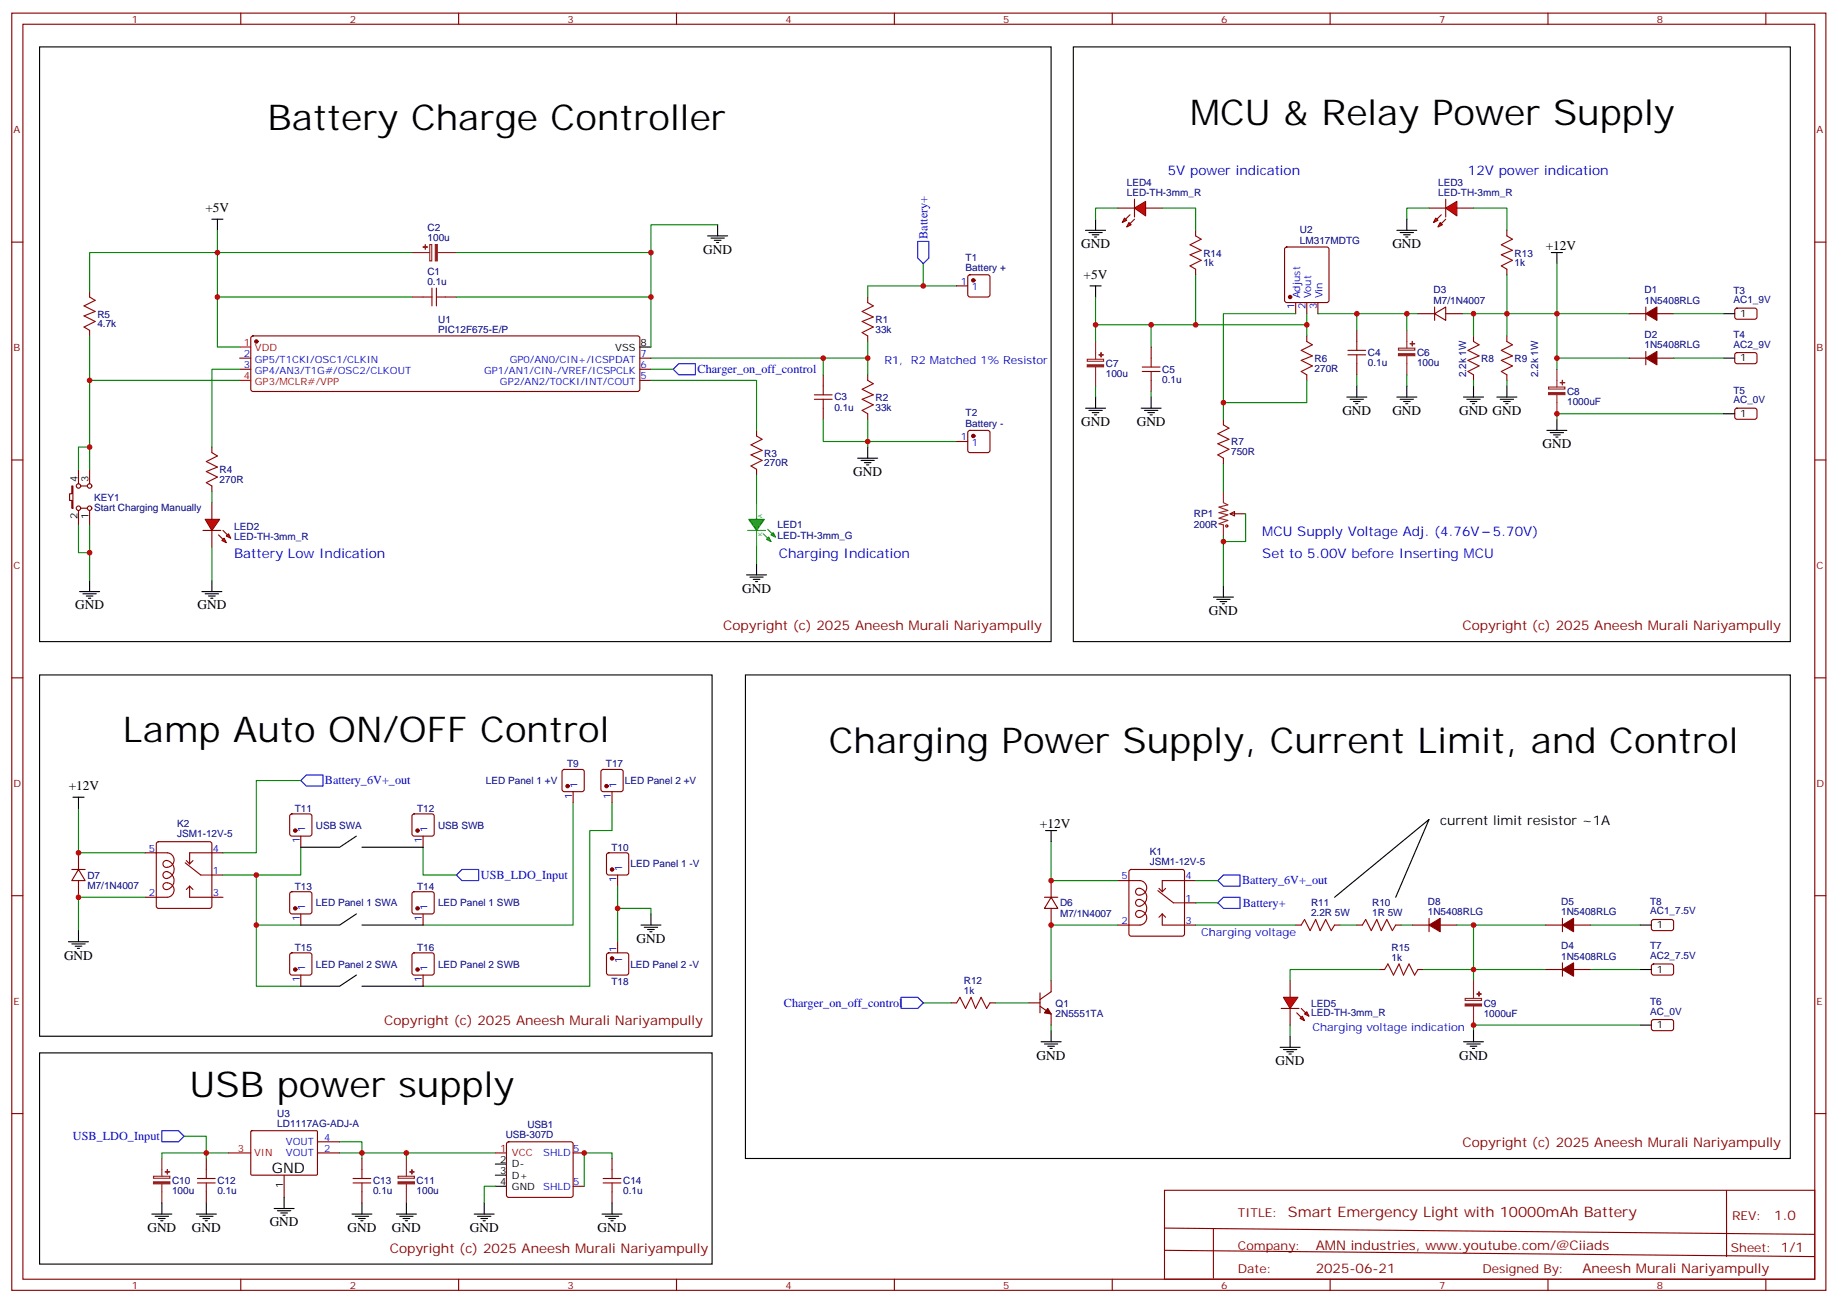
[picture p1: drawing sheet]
<svg xmlns="http://www.w3.org/2000/svg" width="583mm" height="413mm" viewBox="0 0 583 413" stroke-linecap="round" stroke-linejoin="round" font-family="sans-serif">
<g fill="none" stroke="#870000" stroke-width=".35">
<path d="M3.7 4.2h575.8v405.3h-575.8zM7.3 7.7h568.6v398.3h-568.6zM76.4 4.2v3.5M145.6 4.2v3.5M214.7 4.2v3.5M283.8 4.2v3.5M353 4.2v3.5M422.1 4.2v3.5M491.3 4.2v3.5M560.4 4.2v3.5M3.7 76.8h3.6M575.9 76.8h3.6"/>
<path d="M130.7 94.3h3.6M141.3 94.3h3.6M275.4 94.3v1.7M76.1 113.7h3.5M76.1 117.2h3.5M79.8 106.8l.5-.2h122.1l.5 .2 .2 .5v16.2l-.3 .5-.4 .2h-122.1l-.5-.2-.2-.5v-16.2zM203.1 113.7h3.5M203.1 117.2h3.5M275.4 106.6v1.8M275.4 119v1.7M203.1 120.7h3.5M240.1 136.6v1.8"/>
<path d="M275.4 131.3v1.8M3.7 146h3.6M240.1 148.9v1.8M575.9 146h3.6M3.7 215.1h3.6M575.9 215.1h3.6M3.7 284.3h3.6M575.9 284.3h3.6M3.7 353.4h3.6M575.9 353.4h3.6M369.6 377.8h206.3v28.2h-206.3zM547.9 377.9v20.9"/>
<path d="M369.6 389.8l206.2 1.9M369.6 396.8l206.2 2M385.1 390.1v15.5M76.4 406v3.5M145.6 406v3.5M214.7 406v3.5M283.8 406v3.5M353 406v3.5M422.1 406v3.5M491.3 406v3.5M560.4 406v3.5"/>
</g>
<circle cx="81.4" cy="108.4" r=".53" fill="#870000" stroke="#870000" stroke-width=".35"/>
<path d="M76.1 110.1h3.5M76.1 120.7h3.5" fill="none" stroke="#f00" stroke-width=".35"/>
<g fill="none" stroke="#000" stroke-width=".35">
<path d="M67.2 69.6h3.6M69 69.6v3.5M224.6 74.9h6.3M225.6 75.6h4.3M226.7 76.3h2.1M227.4 77h.7M227.8 71.3v3.6M203.1 110.1h3.5M272.2 145.4h6.4M273.3 146.1h4.2M274.3 146.8h2.1M275 147.5h.7"/>
<path d="M275.4 141.9v3.5"/>
</g>
<path d="M69 73.1v37h7.1M227.8 71.3h-21.2v38.8M69 94.3h61.7M69 80.2h61.7M144.9 94.3h61.7M144.9 80.2h61.7M206.6 113.7h68.8M275.4 108.4v10.6M206.6 120.7h33.5v15.9M275.4 133.1v8.8" fill="none" stroke="#008700" stroke-width=".35"/>
<path d="M134.3 94.3h2.8M137.1 91.4v5.7M138.5 94.3h2.8M138.5 91.4v5.7M275.4 96l1.7 1.1-3.5 1.7 3.5 1.8-3.5 1.4 3.5 1.8-3.5 1.8 1.8 1M240.1 138.4l1.8 1-3.6 1.8 3.6 1.7-3.6 1.5 3.6 1.7-3.6 1.8 1.8 1M275.4 120.7l1.7 1.1-3.5 1.7 3.5 1.8-3.5 1.4 3.5 1.8-3.5 1.7 1.8 1.1" fill="none" stroke="#a10000" stroke-width=".35"/>
<path d="M136.4 77.6h.6v5.2h-.6zM130.7 80.2h5.7M138.9 80.2h6" fill="none" stroke="#8c2424" stroke-width=".35"/>
<g fill="#8c2424" stroke="#8c2424" stroke-width=".35">
<path d="M138.1 77.6h.7v5.2h-.7z"/>
<path d="M135 77.7v1.4z"/>
<path d="M134.3 78.4h1.4z"/>
</g>
<g fill="#390" stroke="#360" stroke-width=".35">
<path d="M243.3 171.2l.7-.7 .7 1.4z"/>
<path d="M244.7 169.8l.7-.7 .7 1.4z"/>
</g>
<path d="M240.1 159.5v5.3M237.3 168.3h5.6M240.1 168.3v5.3M242.2 169.4l2.5 2.5M243.6 168l2.5 2.5" fill="none" stroke="#390" stroke-width=".35"/>
<path d="M237.6 164.8h5l-2.5 3.5z" fill="#390" stroke="#360" stroke-width=".35"/>
<path d="M206.6 117.2h7M240.1 150.7v8.8M240.1 173.6v5.3" fill="none" stroke="#008700" stroke-width=".35"/>
<path d="M240.1 178.9v3.6M236.9 182.5h6.4M238 183.2h4.2M239 183.9h2.2M239.7 184.6h.8" fill="none" stroke="#000" stroke-width=".35"/>
<path d="M213.6 117.2l1.8-1.8h5.3v3.6h-5.3z" fill="none" stroke="#00f" stroke-width=".35"/>
<g fill="#f00" stroke="#870000" stroke-width=".35">
<path d="M65.1 164.8h4.6l-2.5 3.5z"/>
<path d="M64.4 168.3h5.7z"/>
</g>
<g fill="#870000" stroke="#870000" stroke-width=".35">
<path d="M70.8 168.3l1.4 1.5z"/>
<path d="M69.4 169.8l1.4 1.4z"/>
</g>
<g fill="#f00" stroke="#870000" stroke-width=".35">
<path d="M71.8 170.1l.7-.7 .7 1.4z"/>
<path d="M70.4 171.5l.7-.7 .7 1.4z"/>
</g>
<g fill="none" stroke="#870000" stroke-width=".35">
<path d="M407.9 78.6l.5-.2h12.7l.5 .2 .2 .5v16.2l-.3 .5-.4 .2h-12.7l-.5-.2-.2-.5v-16.2zM478.2 73.1v1.8M28.4 92.5v1.8M411.2 96v3.6M414.7 96v3.6M418.3 96v3.6M450 99.6h5.3M455.3 99.6l3.5-2.2v4.3zM455.3 97.4v4.3M458.8 99.6h5.3M478.2 85.4v1.8M517 99.6h5.3"/>
<path d="M522.3 97.4v4.3M525.9 99.6h5.2M550.8 98l.5-.2h5.9l.4 .7-.1 2.4-.6 .4h-5.9l-.5-.7v-2.1zM28.4 104.8v1.8M261.3 119v3.5M365.3 110.1v3.6M414.7 106.6v1.8M414.7 119v1.7M430.6 104.8v3.6M430.6 115.4v3.6M467.6 106.6v1.8M467.6 119v1.7"/>
<path d="M478.2 106.6v1.8M478.2 119v1.7M517 113.7h5.3M522.3 111.5v4.3M525.9 113.7h5.2M550.8 112.1l.5-.2 5.9 .1 .4 .6-.1 2.4-.6 .4h-5.9l-.5-.7v-2.1zM261.3 129.5v3.6M365.3 120.7v3.5M388.3 133.1v1.7M550.8 129.7l.5-.2 5.9 .1 .4 .6-.1 2.4-.6 .5-5.9-.1-.5-.6v-2.2zM22.8 154.2h.3v7.1h-.3v-2.5h-.7v-2.1h.7zM24.9 148.9v4.6"/>
<path d="M25.6 154.2h2.1M28.4 148.9v4.6M67.2 141.9v1.8M67.2 154.2v1.8M67.2 159.5v5.3M388.3 145.4v1.8M24.9 162v4.6M25.6 161.3h2.1M28.4 162v4.6M67.2 168.3v5.3M390.4 163.1l1.4-.8v1.5zM390.4 163.1h4.9"/>
<path d="M22.8 275.9h4.2M24.9 275.9l2.1 3.6h-4.2zM24.9 270.7v5.2M24.9 279.5v5.3M46.1 270.7h7a2.29 2.29 0 0 1 2.1 2.7 2.29 2.29 0 0 1-3 1.7 1.14 1.14 0 0 1-.2-1.6 1.14 1.14 0 0 1 1.6-.2 2.86 2.86 0 0 1 1.6 3.2 2.86 2.86 0 0 1-2.7 2.3 1.13 1.13 0 0 1-.6-1.7 1.13 1.13 0 0 1 1.7-.3 2.87 2.87 0 0 1 1.6 3.2 2.87 2.87 0 0 1-2.7 2.3 1.18 1.18 0 0 1-.6-1.7 1.18 1.18 0 0 1 1.8-.3 2.3 2.3 0 0 1 1.5 2.4 2.3 2.3 0 0 1-2.1 2.1h-7M49.8 267.3l.5-.2h16.2l.5 .2 .2 .5v19.8l-.2 .5-.5 .2h-16.2l-.5-.2-.2-.5v-19.8zM58.8 273.8l4.9 3.9M59.1 273.1l1.1 1.1M61.2 273.1l-1 1.1M67.2 277.7h3.6M70.8 270.7h-10.6v3.5M333.6 279.5v5.3"/>
<path d="M354.8 279.5h7a2.29 2.29 0 0 1 2.1 2.7 2.29 2.29 0 0 1-3 1.7 1.14 1.14 0 0 1-.2-1.6 1.14 1.14 0 0 1 1.6-.2 2.86 2.86 0 0 1 1.6 3.2 2.86 2.86 0 0 1-2.7 2.3 1.13 1.13 0 0 1-.7-1.7 1.13 1.13 0 0 1 1.8-.3 2.87 2.87 0 0 1 1.6 3.2 2.87 2.87 0 0 1-2.7 2.3 1.18 1.18 0 0 1-.6-1.7 1.18 1.18 0 0 1 1.8-.3 2.3 2.3 0 0 1 1.5 2.5 2.3 2.3 0 0 1-2.1 2h-7M358.5 276.1l.5-.2h16.2l.5 .2 .2 .5v19.8l-.2 .5-.5 .2h-16.2l-.5-.2-.2-.5v-19.8zM379.4 279.5h-10.5v3.5M60.2 281.2v3.6h10.6M60.2 281.2l1 1.1M60.2 281.2l-1.1 1.1M331.5 284.8h4.2M333.6 284.8l2.1 3.5h-4.2zM333.6 288.3v5.3M367.5 282.6l4.9 3.9M367.8 281.9l1.1 1.1M368.9 290.1v3.5h10.5"/>
<path d="M368.9 290.1l1 1M368.9 290.1l-1.1 1M369.9 281.9l-1 1.1M375.9 286.5h3.5M411.2 293.6h1.8M423.5 293.6h1.8M430.6 293.6h1.8M442.9 293.6h1.8M490.6 293.6h5.3M495.9 291.5v4.2M499.4 293.6h5.3M524.3 292l.5-.2 5.9 .1 .4 .6v2.4l-.7 .4h-5.9l-.4-.7v-2.1z"/>
<path d="M301.8 318.3h1.8M314.2 318.3h1.7M326.5 318.3h3.6M330.1 319.3l3.5 2.5v3.5M330.1 315.1v6.4M333.6 311.2v3.5l-3.5 2.5M490.6 307.7h5.3M495.9 305.6v4.2M499.4 307.7h5.3M524.3 306.1l.5-.2 5.9 .1 .4 .6v2.4l-.7 .5-5.9-.1-.4-.6v-2.2zM524.3 323.8l.5-.2h5.9l.4 .7v2.4l-.7 .4-5.9-.1-.4-.6v-2.1z"/>
<circle cx="24.9" cy="154.2" r=".71"/>
<circle cx="28.4" cy="154.2" r=".71"/>
<circle cx="24.9" cy="161.3" r=".71"/>
<circle cx="28.4" cy="161.3" r=".71"/>
</g>
<g fill="none" stroke="#a10000" stroke-width=".35">
<path d="M478.2 74.9l1.8 1-3.5 1.8 3.5 1.7-3.5 1.5 3.5 1.7-3.5 1.8 1.7 1M28.4 94.3l1.8 1-3.5 1.8 3.5 1.7-3.5 1.5 3.5 1.7-3.5 1.8 1.7 1M362.5 117.9h5.7M362.5 116.5h5.7M365.3 113.7v2.8M365.3 117.9v2.8M414.7 108.4l1.8 1-3.5 1.8 3.5 1.8-3.5 1.4 3.5 1.7-3.5 1.8 1.7 1.1M427.8 112.6h5.6M427.8 111.2h5.6M430.6 108.4v2.8M430.6 112.6v2.8M467.6 108.4l1.8 1-3.5 1.8 3.5 1.8-3.5 1.4 3.5 1.7-3.5 1.8 1.7 1.1"/>
<path d="M478.2 108.4l1.8 1-3.5 1.8 3.5 1.8-3.5 1.4 3.5 1.7-3.5 1.8 1.7 1.1M258.4 126.7h5.7M258.4 125.3h5.7M261.3 122.5v2.8M261.3 126.7v2.8M388.3 134.8l1.7 1.1-3.5 1.8 3.5 1.7-3.5 1.4 3.5 1.8-3.5 1.8 1.8 1M67.2 143.7l1.8 1-3.5 1.8 3.5 1.7-3.5 1.4 3.5 1.8-3.5 1.8 1.7 1M413 293.6l1-1.8 1.8 3.5 1.7-3.5 1.5 3.5 1.7-3.5 1.8 3.5 1-1.7M432.4 293.6l1-1.8 1.8 3.5 1.8-3.5 1.4 3.5 1.7-3.5 1.8 3.5 1-1.7M303.6 318.3l1.1-1.8 1.7 3.5 1.8-3.5 1.4 3.5 1.8-3.5 1.7 3.5 1.1-1.7"/>
<circle cx="389.3" cy="166.9" r=".35"/>
</g>
<g fill="none" stroke="#008700" stroke-width=".35">
<path d="M69 80.2h-40.6v12.3M293 83.7v7M303.6 90.7h-28.2v3.6M347.7 94.3v8.8M411.2 99.6h-22.9v28.2h26.4v-7.1M414.7 99.6v7M418.3 99.6h12.3v5.2M430.6 99.6h15.9v5.2M446.5 99.6h3.5M464.1 99.6h52.9M467.6 99.6v7M478.2 87.2v19.4"/>
<path d="M494.1 83.7v33.5M531.1 99.6h15.9M28.4 106.6v42.3M76.1 117.2h-8.9v24.7M261.3 113.7v5.3M365.3 103.1h-17.6v5.3M414.7 103.1h-49.4v7M430.6 119v3.5M446.5 119v3.5M494.1 113.7h22.9M531.1 113.7h15.9M28.4 120.7h47.7"/>
<path d="M261.3 133.1v7h42.3M347.7 122.5v3.5M365.3 124.2v1.8M388.3 127.8v5.3M467.6 120.7v1.8M478.2 120.7v1.8M547 131.3h-52.9v1.8M28.4 141.9h-3.5v7M67.2 156v3.5M388.3 147.2v8.8M24.9 166.6v8.8h3.5M28.4 166.6v17.6"/>
<path d="M67.2 173.6v10.6M388.3 171.9v14.1M395.3 163.1v8.8h-7v-1.8M24.9 256.5v14.2h21.2M95.5 247.7h-14.1v23h-10.6M333.6 267.1v12.4h21.2M379.4 279.5h7.1M46.1 284.8h-21.2v10.5M354.8 293.6h-21.2v17.6M379.4 293.6h31.8M379.4 286.5h7.1M425.3 293.6h5.3"/>
<path d="M490.6 293.6h-23v17.6M504.7 293.6h15.9M293 318.3h8.8M315.9 318.3h10.6M467.6 307.7h23M504.7 307.7h15.9M333.6 325.3v1.8M520.6 325.3h-53v1.8"/>
</g>
<g fill="none" stroke="#000" stroke-width=".35">
<path d="M345.9 90.7h3.6M347.7 90.7v3.6M492.3 80.2h3.6M494.1 80.2v3.5M547 99.6h3.5M547 113.7h3.5M344.5 129.5h6.4M345.6 130.2h4.2M346.6 131h2.2M347.3 131.7h.8M347.7 126v3.5M362.2 129.5h6.3"/>
<path d="M363.2 130.2h4.3M364.3 131h2.1M365 131.7h.7M365.3 126v3.5M427.4 126h6.4M428.5 126.7h4.2M429.5 127.4h2.2M430.2 128.1h.8M430.6 122.5v3.5M443.3 126h6.4M444.4 126.7h4.2M445.4 127.4h2.1"/>
<path d="M446.1 128.1h.7M446.5 122.5v3.5M464.5 126h6.3M465.5 126.7h4.3M466.6 127.4h2.1M467.3 128.1h.7M467.6 122.5v3.5M475.1 126h6.3M476.1 126.7h4.2M477.2 127.4h2.1M477.9 128.1h.7M478.2 122.5v3.5"/>
<path d="M490.9 136.6h6.4M492 137.3h4.2M493 138h2.2M493.7 138.7h.8M494.1 133.1v3.5M547 131.3h3.5M25.3 187.7h6.3M26.3 188.5h4.3M27.4 189.2h2.1M28.1 189.9h.7M28.4 184.2v3.5M64.1 187.7h6.3"/>
<path d="M65.1 188.5h4.3M66.2 189.2h2.1M66.9 189.9h.7M67.2 184.2v3.5M385.1 189.5h6.3M386.2 190.2h4.2M387.2 190.9h2.1M387.9 191.6h.7M388.3 186v3.5M23.1 253h3.6M24.9 253v3.5M331.8 263.6h3.6"/>
<path d="M333.6 263.6v3.5M21.7 298.9h6.4M22.8 299.6h4.2M24.9 295.3v3.6M520.6 293.6h3.5M23.8 300.3h2.2M24.6 301h.7M520.6 307.7h3.5M330.4 330.6h6.4M331.5 331.3h4.2M332.5 332h2.1M333.2 332.7h.7"/>
<path d="M333.6 327.1v3.5M464.5 330.6h6.3M465.5 331.3h4.3M466.6 332h2.1M467.3 332.7h.7M467.6 327.1v3.5M520.6 325.3h3.5"/>
</g>
<g fill="#870000" stroke="#870000" stroke-width=".35">
<path d="M522.3 99.6l3.6-2.2v4.3z"/>
<path d="M522.3 113.7l3.6-2.2v4.3z"/>
<path d="M495.9 307.7l3.5-2.1v4.2z"/>
<path d="M495.9 293.6l3.5-2.1v4.2z"/>
<path d="M332.5 320l1.1 1.8-2.1-.3z"/>
<circle cx="409.4" cy="94.3" r=".53"/>
</g>
<g fill="none" stroke="#8c2424" stroke-width=".35">
<path d="M345.1 114h5.1v.7h-5.1zM347.7 108.4v5.6M347.7 116.5v6M443.8 110.5h5.2v.6h-5.2zM446.5 104.8v5.7M446.5 113v6M494.1 117.2v5.6M491.5 122.8h5.1v.7h-5.1zM494.1 125.3v6M388.3 156v3.5l1.4 .7-2.8 .7 2.8 1.1-2.8 .7 2.8 .7-2.8 1.1 2.8 .7-2.8 1 1.4 .4v3.5M63.7 277.7h3.5M372.4 286.5h3.5"/>
<path d="M465 316.9h5.2v.6h-5.2zM467.6 311.2v5.7M467.6 319.3v6"/>
</g>
<g fill="#8c2424" stroke="#8c2424" stroke-width=".35">
<path d="M443.8 112.3h5.2v.6h-5.2z"/>
<path d="M447.5 109.1h1.4z"/>
<path d="M448.2 108.4v1.4z"/>
<path d="M345.1 115.8h5.1v.6h-5.1z"/>
<path d="M348.8 112.6h1.4z"/>
<path d="M349.4 111.9l.1 1.4z"/>
<path d="M491.5 124.6h5.1v.6h-5.1z"/>
<path d="M495.2 121.4l1.4 .1z"/>
<path d="M495.8 120.7l.1 1.4z"/>
<path d="M465 318.6h5.2v.7h-5.2z"/>
<path d="M468.7 315.5h1.4z"/>
<path d="M469.4 314.7v1.5z"/>
</g>
<path d="M291.3 76.6h3.5v5.3l-1.8 1.8-1.7-1.8zM95.5 247.7l1.7-1.7h5.3v3.5h-5.3zM386.5 279.5l1.8-1.8h5.3v3.5h-5.3zM386.5 286.5l1.8-1.7h5.3v3.5h-5.3zM286 316.5h5.3l1.7 1.8-1.7 1.7h-5.3z" fill="none" stroke="#00f" stroke-width=".35"/>
<g fill="#f00" stroke="#870000" stroke-width=".35">
<path d="M458.8 66l3.6-2.1v4.6z"/>
<path d="M458.8 63.2v5.7z"/>
</g>
<g fill="#870000" stroke="#870000" stroke-width=".35">
<path d="M458.8 69.6l-1.4 1.4z"/>
<path d="M457.4 68.2l-1.4 1.4z"/>
</g>
<g fill="#f00" stroke="#870000" stroke-width=".35">
<path d="M457.1 70.6l.7 .7-1.4 .7z"/>
<path d="M455.6 69.2l.8 .7-1.5 .7z"/>
</g>
<path d="M453.5 66h5.3M462.4 66h5.2" fill="none" stroke="#870000" stroke-width=".35"/>
<path d="M453.5 66h-7v3.6M467.6 66h10.6v7.1" fill="none" stroke="#008700" stroke-width=".35"/>
<path d="M443.3 73.1h6.4M444.4 73.8h4.2M445.4 74.5h2.1M446.1 75.2h.7M446.5 69.6v3.5" fill="none" stroke="#000" stroke-width=".35"/>
<g fill="#f00" stroke="#870000" stroke-width=".35">
<path d="M360 66l3.6-2.1v4.6z"/>
<path d="M360 63.2v5.7z"/>
</g>
<g fill="#870000" stroke="#870000" stroke-width=".35">
<path d="M360 69.6l-1.4 1.4z"/>
<path d="M358.6 68.2l-1.4 1.4z"/>
</g>
<g fill="#f00" stroke="#870000" stroke-width=".35">
<path d="M358.3 70.6l.7 .7-1.4 .7z"/>
<path d="M356.9 69.2l.7 .7-1.4 .7z"/>
</g>
<path d="M354.8 66h5.2M363.6 66h5.3M379.4 73.1v1.8M379.4 85.4v1.8" fill="none" stroke="#870000" stroke-width=".35"/>
<path d="M379.4 74.9l1.8 1-3.5 1.8 3.5 1.7-3.5 1.5 3.5 1.7-3.5 1.8 1.7 1" fill="none" stroke="#a10000" stroke-width=".35"/>
<path d="M354.8 66h-7.1v3.6M368.9 66h10.5v7.1M379.4 87.2v15.9" fill="none" stroke="#008700" stroke-width=".35"/>
<path d="M344.5 73.1h6.4M345.6 73.8h4.2M346.6 74.5h2.2M347.3 75.2h.8M347.7 69.6v3.5" fill="none" stroke="#000" stroke-width=".35"/>
<g fill="#f00" stroke="#870000" stroke-width=".35">
<path d="M407.3 316.5h4.6l-2.5 3.5z"/>
<path d="M406.6 320h5.7z"/>
</g>
<g fill="#870000" stroke="#870000" stroke-width=".35">
<path d="M413 320l1.4 1.5z"/>
<path d="M411.6 321.5l1.4 1.4z"/>
</g>
<g fill="#f00" stroke="#870000" stroke-width=".35">
<path d="M414 321.8l.7-.7 .7 1.4z"/>
<path d="M412.6 323.2l.7-.7 .7 1.4z"/>
</g>
<g fill="none" stroke="#870000" stroke-width=".35">
<path d="M303.6 90.7h3.5M307.4 87.4l.4-.2h5.7l.5 .2 .2 .5v5.7l-.3 .5-.4 .2h-5.7l-.5-.3-.2-.4v-5.7zM307.4 136.8l.4-.2h5.7l.5 .2 .2 .5v5.6l-.3 .5-.4 .3h-5.7l-.5-.3-.2-.5v-5.6zM303.6 140.1h3.5M92.2 258.5l.4-.2h5.7l.5 .2 .2 .5v5.7l-.2 .5-.5 .2h-5.7l-.5-.3-.2-.4v-5.7zM131 258.5l.4-.2h5.7l.5 .2 .2 .5v5.7l-.2 .5-.5 .2h-5.7l-.5-.3-.2-.4v-5.7zM178.6 244.4l.5-.2h5.6l.5 .2 .2 .5v5.6l-.2 .5-.5 .2h-5.6l-.5-.2-.2-.5v-5.6zM181.9 251.2v3.6M190.9 244.4l.5-.2h5.7l.5 .2 .2 .5v5.6l-.3 .5-.4 .2h-5.7l-.5-.2-.2-.5v-5.6zM194.2 251.2v3.6M95.5 265.4v3.5M134.3 265.4v3.5"/>
<path d="M192.7 270.9l.5-.2h5.6l.5 .2 .2 .5v5.6l-.2 .5-.5 .2h-5.6l-.5-.2-.2-.5v-5.6zM196 277.7v3.5M92.2 283.2l.4-.2h5.7l.5 .2 .2 .5v5.6l-.2 .5-.5 .3h-5.7l-.5-.3-.2-.5v-5.6zM95.5 290.1v3.5M131 283.2l.4-.2h5.7l.5 .2 .2 .5v5.6l-.2 .5-.5 .3h-5.7l-.5-.3-.2-.5v-5.6zM134.3 290.1v3.5M196 298.9v3.5M448.2 293.6h5.3M453.5 291.5v4.2M457.1 293.6h5.3M92.2 302.6l.4-.2h5.7l.5 .2 .2 .5v5.7l-.2 .5-.5 .2h-5.7l-.5-.3-.2-.4v-5.7zM95.5 309.5v3.5"/>
<path d="M131 302.6l.4-.2h5.7l.5 .2 .2 .5v5.7l-.2 .5-.5 .2h-5.7l-.5-.3-.2-.4v-5.7zM134.3 309.5v3.5M192.7 302.6l.5-.2h5.6l.5 .2 .2 .5v5.7l-.2 .5-.5 .2h-5.6l-.5-.3-.2-.4v-5.7zM409.4 311.2v5.3M437.7 307.7h1.7M450 307.7h1.8M409.4 320v5.3M79.6 359l.3-.2 20.7 .1 .2 .3-.1 13.6-.3 .2-20.6-.1-.2-.3zM65.5 367.7v3.5M65.5 378.2v3.6M90.2 373v7M100.8 365.9h7"/>
<path d="M100.8 362.4h7M114.9 367.7v3.5M114.9 378.2v3.6M161 362.6l.4-.2h19.8l.5 .2 .2 .5v16.2l-.2 .5-.5 .2h-19.8l-.5-.2-.2-.5v-16.2zM181.9 365.9h3.5M181.9 376.5h3.5M194.2 367.7v3.5M194.2 378.2v3.6"/>
</g>
<g fill="none" stroke="#a10000" stroke-width=".35">
<path d="M439.4 307.7l1.1-1.8 1.7 3.6 1.8-3.6 1.4 3.6 1.8-3.6 1.7 3.6 1.1-1.8M62.7 375.4h5.6M62.7 374h5.6M65.5 371.2v2.8M65.5 375.4v2.8M112 375.4h5.7M112 374h5.7M114.9 371.2v2.8M114.9 375.4v2.8M191.4 375.4h5.7M191.4 374h5.7M194.2 371.2v2.8"/>
<path d="M194.2 375.4v2.8"/>
</g>
<g fill="none" stroke="#008700" stroke-width=".35">
<path d="M181.9 254.8v38.8h-47.6M194.2 254.8v8.8h-7v49.4h-52.9M81.4 277.7v15.9h14.1M95.5 268.9v8.8h-24.7M134.3 268.9v8.8h10.6M81.4 293.6v19.4h14.1M196 288.3h10.6v1.8M196 281.2v17.7M444.7 293.6h3.5M462.4 293.6h5.2M437.7 307.7h-28.3v3.5M451.8 307.7h15.8"/>
<path d="M409.4 325.3v3.6M58.4 360.6h7.1v7.1M72.5 365.9h-21.1v1.8M107.8 365.9h7.1v1.8M107.8 362.4h7.1v3.5h14.1v1.8M129 365.9h28.2M157.2 376.5h-3.5v5.3M194.2 367.7v-1.8h-8.8v10.6"/>
</g>
<g fill="#870000" stroke="#870000" stroke-width=".35">
<path d="M453.5 293.6l3.6-2.1v4.2z"/>
<circle cx="308.9" cy="89" r=".53"/>
<circle cx="308.9" cy="138.4" r=".53"/>
<circle cx="180.1" cy="249.5" r=".53"/>
<circle cx="192.5" cy="249.5" r=".53"/>
<circle cx="194.2" cy="275.9" r=".53"/>
<circle cx="194.2" cy="304.2" r=".53"/>
<circle cx="132.5" cy="263.6" r=".53"/>
<circle cx="93.7" cy="263.6" r=".53"/>
<circle cx="93.7" cy="288.3" r=".53"/>
<circle cx="132.5" cy="288.3" r=".53"/>
<circle cx="93.7" cy="307.7" r=".53"/>
<circle cx="132.5" cy="307.7" r=".53"/>
</g>
<g fill="none" stroke="#000" stroke-width=".35">
<path d="M12.6 14.9h321v188.7h-321zM340.6 14.9h227.6v188.7h-227.6zM12.6 214.2h213.4v114.7h-213.4zM236.6 214.2h331.6v153.5h-331.6zM113.1 265.4l-5.3 3.5h-12.3M114.9 268.9h19.4M113.1 290.1l-5.3 3.5h-12.3M114.9 293.6h19.4M203.4 293.6h6.4M204.5 294.3h4.2M205.5 295h2.1M206.2 295.7h.7"/>
<path d="M206.6 290.1v3.5M423.5 284.8l30-24.7-10.6 24.7M113.1 309.5l-5.3 3.5h-12.3M114.9 313h19.4M12.6 334.2h213.4v67h-213.4zM406.3 332.4h6.3M407.3 333.1h4.3M408.4 333.8h2.1M409.1 334.5h.7M409.4 328.9v3.5M157.2 376.5h3.5M157.2 373h3.5"/>
<path d="M157.2 369.4h3.5M48.2 385.3h6.3M49.2 386h4.3M50.3 386.7h2.1M51 387.4h.7M51.4 381.8v3.5M62.3 385.3h6.4M63.4 386h4.2M64.4 386.7h2.1M65.1 387.4h.7M65.5 381.8v3.5M87 383.5h6.3"/>
<path d="M88.1 384.2h4.2M89.1 385h2.1M89.8 385.7h.7M90.2 380v3.5M111.7 385.3h6.3M112.7 386h4.3M113.8 386.7h2.1M114.5 387.4h.7M114.9 381.8v3.5M125.8 385.3h6.4M126.9 386h4.2M127.9 386.7h2.1"/>
<path d="M128.6 387.4h.7M129 381.8v3.5M150.5 385.3h6.3M151.6 386h4.2M152.6 386.7h2.1M153.3 387.4h.7M153.7 381.8v3.5M191.1 385.3h6.3M192.1 386h4.3M193.2 386.7h2.1M193.9 387.4h.7M194.2 381.8v3.5"/>
</g>
<path d="M144.9 277.7l1.7-1.8h5.3v3.6h-5.3zM51.4 358.8h5.3l1.7 1.8-1.7 1.8h-5.3z" fill="none" stroke="#00f" stroke-width=".35"/>
<path d="M72.5 365.9h7.1M157.2 365.9h3.5" fill="none" stroke="#f00" stroke-width=".35"/>
<path d="M48.7 373.3h5.2v.6h-5.2zM51.4 367.7v5.6M51.4 375.8v6M126.3 373.3h5.2v.6h-5.2zM129 367.7v5.6M129 375.8v6" fill="none" stroke="#8c2424" stroke-width=".35"/>
<g fill="#8c2424" stroke="#8c2424" stroke-width=".35">
<path d="M48.7 375.1h5.2v.6h-5.2z"/>
<path d="M52.4 371.9h1.4z"/>
<path d="M53.1 371.2v1.4z"/>
<path d="M126.3 375.1h5.2v.6h-5.2z"/>
<path d="M130 371.9h1.4z"/>
<path d="M130.7 371.2v1.4z"/>
</g>
<g fill="#c00">
<circle cx="69" cy="94.3" r=".88"/>
<circle cx="206.6" cy="94.3" r=".88"/>
<circle cx="206.6" cy="80.2" r=".88"/>
<circle cx="69" cy="80.2" r=".88"/>
<circle cx="275.4" cy="113.7" r=".88"/>
<circle cx="28.4" cy="141.9" r=".88"/>
<circle cx="28.4" cy="175.4" r=".88"/>
<circle cx="28.4" cy="120.7" r=".88"/>
<circle cx="261.3" cy="113.7" r=".88"/>
<circle cx="388.3" cy="127.8" r=".88"/>
<circle cx="388.3" cy="171.9" r=".88"/>
<circle cx="414.7" cy="103.1" r=".88"/>
<circle cx="430.6" cy="99.6" r=".88"/>
<circle cx="365.3" cy="103.1" r=".88"/>
<circle cx="446.5" cy="99.6" r=".88"/>
<circle cx="494.1" cy="99.6" r=".88"/>
<circle cx="494.1" cy="113.7" r=".88"/>
<circle cx="478.2" cy="99.6" r=".88"/>
<circle cx="467.6" cy="99.6" r=".88"/>
<circle cx="494.1" cy="131.3" r=".88"/>
<circle cx="347.7" cy="103.1" r=".88"/>
<circle cx="467.6" cy="325.3" r=".88"/>
<circle cx="467.6" cy="307.7" r=".88"/>
<circle cx="293" cy="90.7" r=".88"/>
<circle cx="333.6" cy="293.6" r=".88"/>
<circle cx="333.6" cy="279.5" r=".88"/>
<circle cx="24.9" cy="270.7" r=".88"/>
<circle cx="275.4" cy="140.1" r=".88"/>
<circle cx="24.9" cy="284.8" r=".88"/>
<circle cx="379.4" cy="103.1" r=".88"/>
<circle cx="467.6" cy="293.6" r=".88"/>
<circle cx="81.4" cy="277.7" r=".88"/>
<circle cx="65.5" cy="365.9" r=".88"/>
<circle cx="114.9" cy="365.9" r=".88"/>
<circle cx="81.4" cy="293.6" r=".88"/>
<circle cx="129" cy="365.9" r=".88"/>
<circle cx="185.4" cy="365.9" r=".88"/>
<circle cx="196" cy="288.3" r=".88"/>
</g>
<g font-size="11.3">
<text x="84.9" y="41.3">Battery Charge Controller</text>
<text x="377.7" y="39.6">MCU &amp; Relay Power Supply</text>
<text x="39" y="235.4">Lamp Auto ON/OFF Control</text>
<text x="263" y="238.9">Charging Power Supply, Current Limit, and Control</text>
<text x="60.2" y="348.3">USB power supply</text>
</g>
<text font-size="4.6" x="86.3" y="372.3">GND</text>
<text font-size="4.6" fill="#800" x="408.7" y="386.4">Smart Emergency Light with 10000mAh Battery</text>
<g font-size="4.2" fill="#00f">
<text x="370.6" y="55.5">5V power indication</text>
<text x="465.9" y="55.5">12V power indication</text>
<text x="400.6" y="170.1">MCU Supply Voltage Adj. (4.76V</text>
<text x="473.8" y="170.1">5.70V)</text>
<text x="74.3" y="177.2">Battery Low Indication</text>
<text x="247.2" y="177.2">Charging Indication</text>
<text x="400.6" y="177.2">Set to 5.00V before Inserting MCU</text>
</g>
<g font-size="4.2">
<text x="65.2" y="67.4">+5V</text>
<text x="223.2" y="80.5">GND</text>
<text x="343.1" y="78.7">GND</text>
<text x="441.9" y="78.7">GND</text>
<text x="490.6" y="79.4">+12V</text>
<text x="343.9" y="88.6">+5V</text>
<text x="426" y="131.7">GND</text>
<text x="441.9" y="131.7">GND</text>
<text x="463.1" y="131.7">GND GND</text>
<text x="343.1" y="135.2">GND</text>
<text x="360.8" y="135.2">GND</text>
<text x="489.5" y="142.2">GND</text>
<text x="270.8" y="151.1">GND</text>
<text x="235.5" y="188.1">GND</text>
<text x="23.8" y="193.4">GND</text>
<text x="62.7" y="193.4">GND</text>
<text x="383.7" y="195.2">GND</text>
<text x="21.8" y="250.9">+12V</text>
<text x="330.1" y="262.9">+12V</text>
<text x="457.1" y="261.8">current limit resistor ~1A</text>
<text x="202" y="299.2">GND</text>
<text x="20.3" y="304.5">GND</text>
<text x="329" y="336.3">GND</text>
<text x="404.8" y="338">GND</text>
<text x="463.1" y="336.3">GND</text>
<text x="85.6" y="389.2">GND</text>
<text x="46.8" y="390.9">GND</text>
<text x="60.9" y="390.9">GND</text>
<text x="110.3" y="390.9">GND</text>
<text x="124.4" y="390.9">GND</text>
<text x="149.1" y="390.9">GND</text>
<text x="189.7" y="390.9">GND</text>
</g>
<g font-size="4.2" fill="#800">
<text x="229.5" y="200.1">Copyright (c) 2025 Aneesh Murali Nariyampully</text>
<text x="464.1" y="200.1">Copyright (c) 2025 Aneesh Murali Nariyampully</text>
<text x="121.9" y="325.3">Copyright (c) 2025 Aneesh Murali Nariyampully</text>
<text x="464.1" y="364.1">Copyright (c) 2025 Aneesh Murali Nariyampully</text>
<text x="563.1" y="387.2">1.0</text>
<text x="123.7" y="397.7">Copyright (c) 2025 Aneesh Murali Nariyampully</text>
<text x="417.5" y="396.8">AMN industries, www.youtube.com/@Ciiads</text>
<text x="417.5" y="403.9">2025-06-21</text>
<text x="502.2" y="403.9">Aneesh Murali Nariyampully</text>
</g>
<g font-size="3.9" fill="#00f">
<text x="294.3" y="75.8" transform="rotate(-90 294.3 75.8)">Battery+</text>
<text x="221.4" y="118.4">Charger_on_off_control</text>
<text x="103.1" y="249">Battery_6V+_out</text>
<text x="152.6" y="278.9">USB_LDO_Input</text>
<text x="394.2" y="280.7">Battery_6V+_out</text>
<text x="394.4" y="287.8">Battery+</text>
<text x="248.8" y="319.6">Charger_on_off_control</text>
<text x="23.1" y="361.9">USB_LDO_Input</text>
</g>
<g font-size="3.9" fill="#800">
<text x="392.9" y="386.2">TITLE:</text>
<text x="549.7" y="387.2">REV:</text>
<text x="392.9" y="396.8">Company:</text>
<text x="549.4" y="397.3">Sheet: 1/1</text>
<text x="392.9" y="403.9">Date:</text>
<text x="470.5" y="403.9">Designed By:</text>
</g>
<g font-size="3.5" fill="#00f">
<text x="280.7" y="115.4">R1,</text>
<text x="289.1" y="115.4">R2 Matched 1% Resistor</text>
<text x="381.2" y="297.1">Charging voltage</text>
<text x="416.5" y="327.1">Charging voltage indication</text>
</g>
<g font-size="3.2" fill="#800">
<text x="41.8" y="7.2">1</text>
<text x="111" y="7.2">2</text>
<text x="180.1" y="7.2">3</text>
<text x="249.3" y="7.2">4</text>
<text x="318.4" y="7.2">5</text>
<text x="387.6" y="7.2">6</text>
<text x="456.7" y="7.2">7</text>
<text x="525.9" y="7.2">8</text>
<text x="4.3" y="42.3">A</text>
<text x="576.5" y="42.3">A</text>
<text x="4.3" y="111.4">B</text>
<text x="576.5" y="111.4">B</text>
<text x="4.3" y="180.6">C</text>
<text x="576.5" y="180.6">C</text>
<text x="4.3" y="249.7">D</text>
<text x="576.5" y="249.7">D</text>
<text x="4.3" y="318.8">E</text>
<text x="576.5" y="318.8">E</text>
<text x="41.8" y="409">1</text>
<text x="111" y="409">2</text>
<text x="180.1" y="409">3</text>
<text x="249.3" y="409">4</text>
<text x="318.4" y="409">5</text>
<text x="387.6" y="409">6</text>
<text x="456.7" y="409">7</text>
<text x="525.9" y="409">8</text>
</g>
<g font-size="3.2" fill="#000080">
<text x="357.6" y="59.1">LED4</text>
<text x="456.4" y="59.1">LED3</text>
<text x="357.6" y="62.2">LED-TH-3mm_R</text>
<text x="456.4" y="62.2">LED-TH-3mm_R</text>
<text x="135.7" y="76.6">100u</text>
<text x="135.7" y="73.4">C2</text>
<text x="412.6" y="77.3">LM317MDTG</text>
<text x="412.6" y="74.1">U2</text>
<text x="306.4" y="82.7">T1</text>
<text x="381.9" y="81.4">R14</text>
<text x="480.7" y="81.4">R13</text>
<text x="135.6" y="87.4">C1</text>
<text x="306.4" y="86">Battery +</text>
<text x="381.9" y="84.4">1k</text>
<text x="480.7" y="84.4">1k</text>
<text x="135.6" y="90.4">0.1u</text>
<text x="455" y="93.1">D3</text>
<text x="521.9" y="93.1">D1</text>
<text x="550.2" y="93.2">T3</text>
<text x="30.9" y="100.8">R5</text>
<text x="455" y="96.4">M7/1N4007</text>
<text x="521.9" y="96.4">1N5408RLG</text>
<text x="550.2" y="96.2">AC1_9V</text>
<text x="30.9" y="103.8">4.7k</text>
<text x="139.1" y="105.6">PIC12F675-E/P</text>
<text x="139.1" y="102.6">U1</text>
<text x="277.8" y="105.6">33k</text>
<text x="277.8" y="102.6">R1</text>
<text x="521.9" y="107.2">D2</text>
<text x="550.2" y="107.3">T4</text>
<text x="434.1" y="113">C4</text>
<text x="449.7" y="113">C6</text>
<text x="521.9" y="110.5">1N5408RLG</text>
<text x="550.2" y="110.3">AC2_9V</text>
<text x="350.9" y="119.8">100u</text>
<text x="350.9" y="116.6">C7</text>
<text x="368.9" y="118.3">C5</text>
<text x="417.2" y="118">270R</text>
<text x="417.2" y="114.7">R6</text>
<text x="434.1" y="116.2">0.1u</text>
<text x="449.7" y="116.2">100u</text>
<text x="465.3" y="119.7" transform="rotate(-90 465.3 119.7)">2.2k 1W</text>
<text x="470.1" y="114.8">R8</text>
<text x="480.7" y="114.8">R9</text>
<text x="488.2" y="119.7" transform="rotate(-90 488.2 119.7)">2.2k 1W</text>
<text x="368.9" y="121.5">0.1u</text>
<text x="497.3" y="125.4">C8</text>
<text x="550.2" y="124.9">T5</text>
<text x="264.8" y="130.3">0.1u</text>
<text x="264.8" y="127.1">C3</text>
<text x="277.8" y="130.3">33k</text>
<text x="277.8" y="127.3">R2</text>
<text x="497.3" y="128.6">1000uF</text>
<text x="550.2" y="127.9">AC_0V</text>
<text x="306.4" y="135.4">Battery -</text>
<text x="306.4" y="132.1">T2</text>
<text x="390.7" y="141.4">R7</text>
<text x="242.6" y="147.9">270R</text>
<text x="242.6" y="144.9">R3</text>
<text x="390.7" y="144.4">750R</text>
<text x="69.7" y="153.2">270R</text>
<text x="69.7" y="150.2">R4</text>
<text x="29.8" y="159">KEY1</text>
<text x="29.8" y="162.1">Start Charging Manually</text>
<text x="246.8" y="167.7">LED1</text>
<text x="378.9" y="167.4">200R</text>
<text x="378.9" y="164.2">RP1</text>
<text x="74.3" y="171.3">LED-TH-3mm_R</text>
<text x="74.3" y="168.2">LED2</text>
<text x="246.8" y="170.9">LED-TH-3mm_G</text>
<text x="180" y="243.6">T9</text>
<text x="192.3" y="243.6">T17</text>
<text x="154.2" y="248.9">LED Panel 1 +V</text>
<text x="198.3" y="248.9">LED Panel 2 +V</text>
<text x="93.5" y="257.7">T11</text>
<text x="132.3" y="257.7">T12</text>
<text x="56.2" y="262.4">K2</text>
<text x="100.2" y="263">USB SWA</text>
<text x="139" y="263">USB SWB</text>
<text x="56.2" y="265.6">JSM1-12V-5</text>
<text x="194.1" y="270">T10</text>
<text x="200.1" y="275.3">LED Panel 1 -V</text>
<text x="364.9" y="274.4">JSM1-12V-5</text>
<text x="364.9" y="271.2">K1</text>
<text x="27.7" y="278.9">D7</text>
<text x="27.7" y="282.1">M7/1N4007</text>
<text x="93.5" y="282.4">T13</text>
<text x="100.2" y="287.7">LED Panel 1 SWA</text>
<text x="132.3" y="282.4">T14</text>
<text x="139" y="287.7">LED Panel 1 SWB</text>
<text x="336.4" y="287.7">D6</text>
<text x="416.1" y="287.5">R11</text>
<text x="435.5" y="287.5">R10</text>
<text x="453.1" y="287.2">D8</text>
<text x="495.5" y="287.2">D5</text>
<text x="523.7" y="287.2">T8</text>
<text x="336.4" y="290.9">M7/1N4007</text>
<text x="416.1" y="290.8">2.2R 5W</text>
<text x="435.5" y="290.8">1R 5W</text>
<text x="453.1" y="290.4">1N5408RLG</text>
<text x="495.5" y="290.4">1N5408RLG</text>
<text x="523.7" y="290.2">AC1_7.5V</text>
<text x="93.5" y="301.8">T15</text>
<text x="132.3" y="301.8">T16</text>
<text x="441.6" y="304.9">1k</text>
<text x="441.6" y="301.8">R15</text>
<text x="495.5" y="304.5">1N5408RLG</text>
<text x="495.5" y="301.3">D4</text>
<text x="523.7" y="304.3">AC2_7.5V</text>
<text x="523.7" y="301.3">T7</text>
<text x="100.2" y="307.1">LED Panel 2 SWA</text>
<text x="139" y="307.1">LED Panel 2 SWB</text>
<text x="200.1" y="307.2">LED Panel 2 -V</text>
<text x="194.1" y="312.6">T18</text>
<text x="305.9" y="315.5">1k</text>
<text x="305.9" y="312.2">R12</text>
<text x="335" y="322.6">2N5551TA</text>
<text x="335" y="319.4">Q1</text>
<text x="416.1" y="322.6">LED-TH-3mm_R</text>
<text x="416.1" y="319.5">LED5</text>
<text x="470.9" y="322.6">1000uF</text>
<text x="470.9" y="319.4">C9</text>
<text x="523.7" y="322">AC_0V</text>
<text x="523.7" y="318.9">T6</text>
<text x="88" y="357.8">LD1117AG-ADJ-A</text>
<text x="88" y="354.5">U3</text>
<text x="167.4" y="358.1">USB1</text>
<text x="160.5" y="361.1">USB-307D</text>
<text x="54.6" y="375.9">C10</text>
<text x="69" y="375.8">C12</text>
<text x="118.4" y="375.8">C13</text>
<text x="132.2" y="375.9">C11</text>
<text x="197.8" y="375.8">C14</text>
<text x="54.6" y="379.1">100u</text>
<text x="69" y="379.1">0.1u</text>
<text x="118.4" y="379.1">0.1u</text>
<text x="132.2" y="379.1">100u</text>
<text x="197.8" y="379.1">0.1u</text>
</g>
<g font-size="3.2" fill="#00f">
<text x="304.9" y="90.4">1</text>
<text x="308.4" y="92.1">1</text>
<text x="412.6" y="94.7" transform="rotate(-90 412.6 94.7)">Adjust</text>
<text x="416.1" y="94.7" transform="rotate(-90 416.1 94.7)">Vout</text>
<text x="419.7" y="94.7" transform="rotate(-90 419.7 94.7)">Vin</text>
<text x="410.8" y="98.2" transform="rotate(-90 410.8 98.2)">1</text>
<text x="414.4" y="98.2" transform="rotate(-90 414.4 98.2)">2</text>
<text x="417.9" y="98.2" transform="rotate(-90 417.9 98.2)">3</text>
<text x="77.4" y="113.3">2</text>
<text x="203.2" y="113.3">7</text>
<text x="77.4" y="116.8">3</text>
<text x="80.9" y="115.1">GP5/T1CKI/OSC1/CLKIN</text>
<text x="80.9" y="118.6">GP4/AN3/T1G#/OSC2/CLKOUT</text>
<text x="153.7" y="118.6">GP1/AN1/CIN-/VREF/ICSPCLK</text>
<text x="161.8" y="115.1">GP0/AN0/CIN+/ICSPDAT</text>
<text x="203.2" y="116.8">6</text>
<text x="158.7" y="122.1">GP2/AN2/T0CKI/INT/COUT</text>
<text x="203.2" y="120.4">5</text>
<text x="304.9" y="139.8">1</text>
<text x="308.4" y="141.5">1</text>
<text x="183.3" y="249.9" transform="rotate(-90 183.3 249.9)">1</text>
<text x="195.7" y="249.9" transform="rotate(-90 195.7 249.9)">1</text>
<text x="181.5" y="253.4" transform="rotate(-90 181.5 253.4)">1</text>
<text x="193.9" y="253.4" transform="rotate(-90 193.9 253.4)">1</text>
<text x="95.1" y="267.6" transform="rotate(-90 95.1 267.6)">1</text>
<text x="96.9" y="264.1" transform="rotate(-90 96.9 264.1)">1</text>
<text x="133.9" y="267.6" transform="rotate(-90 133.9 267.6)">1</text>
<text x="135.7" y="264.1" transform="rotate(-90 135.7 264.1)">1</text>
<text x="47.2" y="270.3">5</text>
<text x="67.6" y="270.3">4</text>
<text x="67.6" y="277.4">1</text>
<text x="195.7" y="279.9" transform="rotate(-90 195.7 279.9)">1</text>
<text x="197.4" y="276.4" transform="rotate(-90 197.4 276.4)">1</text>
<text x="355.9" y="279.1">5</text>
<text x="376.3" y="279.1">4</text>
<text x="47.2" y="284.4">2</text>
<text x="67.6" y="284.4">3</text>
<text x="376.3" y="286.2">1</text>
<text x="95.1" y="292.2" transform="rotate(-90 95.1 292.2)">1</text>
<text x="96.9" y="288.7" transform="rotate(-90 96.9 288.7)">1</text>
<text x="133.9" y="292.2" transform="rotate(-90 133.9 292.2)">1</text>
<text x="135.7" y="288.7" transform="rotate(-90 135.7 288.7)">1</text>
<text x="355.9" y="293.2">2</text>
<text x="376.3" y="293.2">3</text>
<text x="195.7" y="302.2" transform="rotate(-90 195.7 302.2)">1</text>
<text x="197.4" y="305.7" transform="rotate(-90 197.4 305.7)">1</text>
<text x="95.1" y="311.7" transform="rotate(-90 95.1 311.7)">1</text>
<text x="96.9" y="308.2" transform="rotate(-90 96.9 308.2)">1</text>
<text x="133.9" y="311.7" transform="rotate(-90 133.9 311.7)">1</text>
<text x="135.7" y="308.2" transform="rotate(-90 135.7 308.2)">1</text>
<text x="90.8" y="363.4">VOUT</text>
<text x="102.9" y="365.5">2</text>
<text x="102.9" y="362">4</text>
<text x="181.9" y="365.5">5</text>
<text x="90.8" y="367">VOUT</text>
<text x="172.4" y="367">SHLD</text>
<text x="172.4" y="377.5">SHLD</text>
<text x="181.9" y="376.1">5</text>
</g>
<g font-size="3.2">
<text x="552.3" y="100.6">1</text>
<text x="195.2" y="111.5">VSS</text>
<text x="203.2" y="109.8">8</text>
<text x="552.3" y="114.7">1</text>
<text x="552.3" y="132.4">1</text>
<text x="24.6" y="152.8" transform="rotate(-90 24.6 152.8)">4</text>
<text x="28.1" y="152.8" transform="rotate(-90 28.1 152.8)">3</text>
<text x="24.6" y="164.7" transform="rotate(-90 24.6 164.7)">2</text>
<text x="28.1" y="164.7" transform="rotate(-90 28.1 164.7)">1</text>
<text x="525.9" y="294.6">1</text>
<text x="525.9" y="308.8">1</text>
<text x="525.9" y="326.4">1</text>
<text x="158.7" y="369.1">2</text>
<text x="162.5" y="370.5">D-</text>
<text x="89.8" y="377.1" transform="rotate(-90 89.8 377.1)">1</text>
<text x="158.7" y="376.1">4</text>
<text x="158.7" y="372.6">3</text>
<text x="162.5" y="377.5">GND</text>
<text x="162.5" y="374">D+</text>
</g>
<g font-size="3.2" fill="#f00">
<text x="77.4" y="109.8">1</text>
<text x="80.9" y="111.5">VDD</text>
<text x="77.4" y="120.4">4</text>
<text x="80.9" y="122.1">GP3/MCLR#/VPP</text>
<text x="75.5" y="365.5">3</text>
<text x="158.7" y="365.5">1</text>
<text x="80.6" y="367">VIN</text>
<text x="162.5" y="367">VCC</text>
</g>
<g font-size="1.8" fill="#390">
<text x="241.9" y="164.3" transform="rotate(-90 241.9 164.3)">A</text>
<text x="241.9" y="170.1" transform="rotate(-90 241.9 170.1)">K</text>
</g>
</svg>
